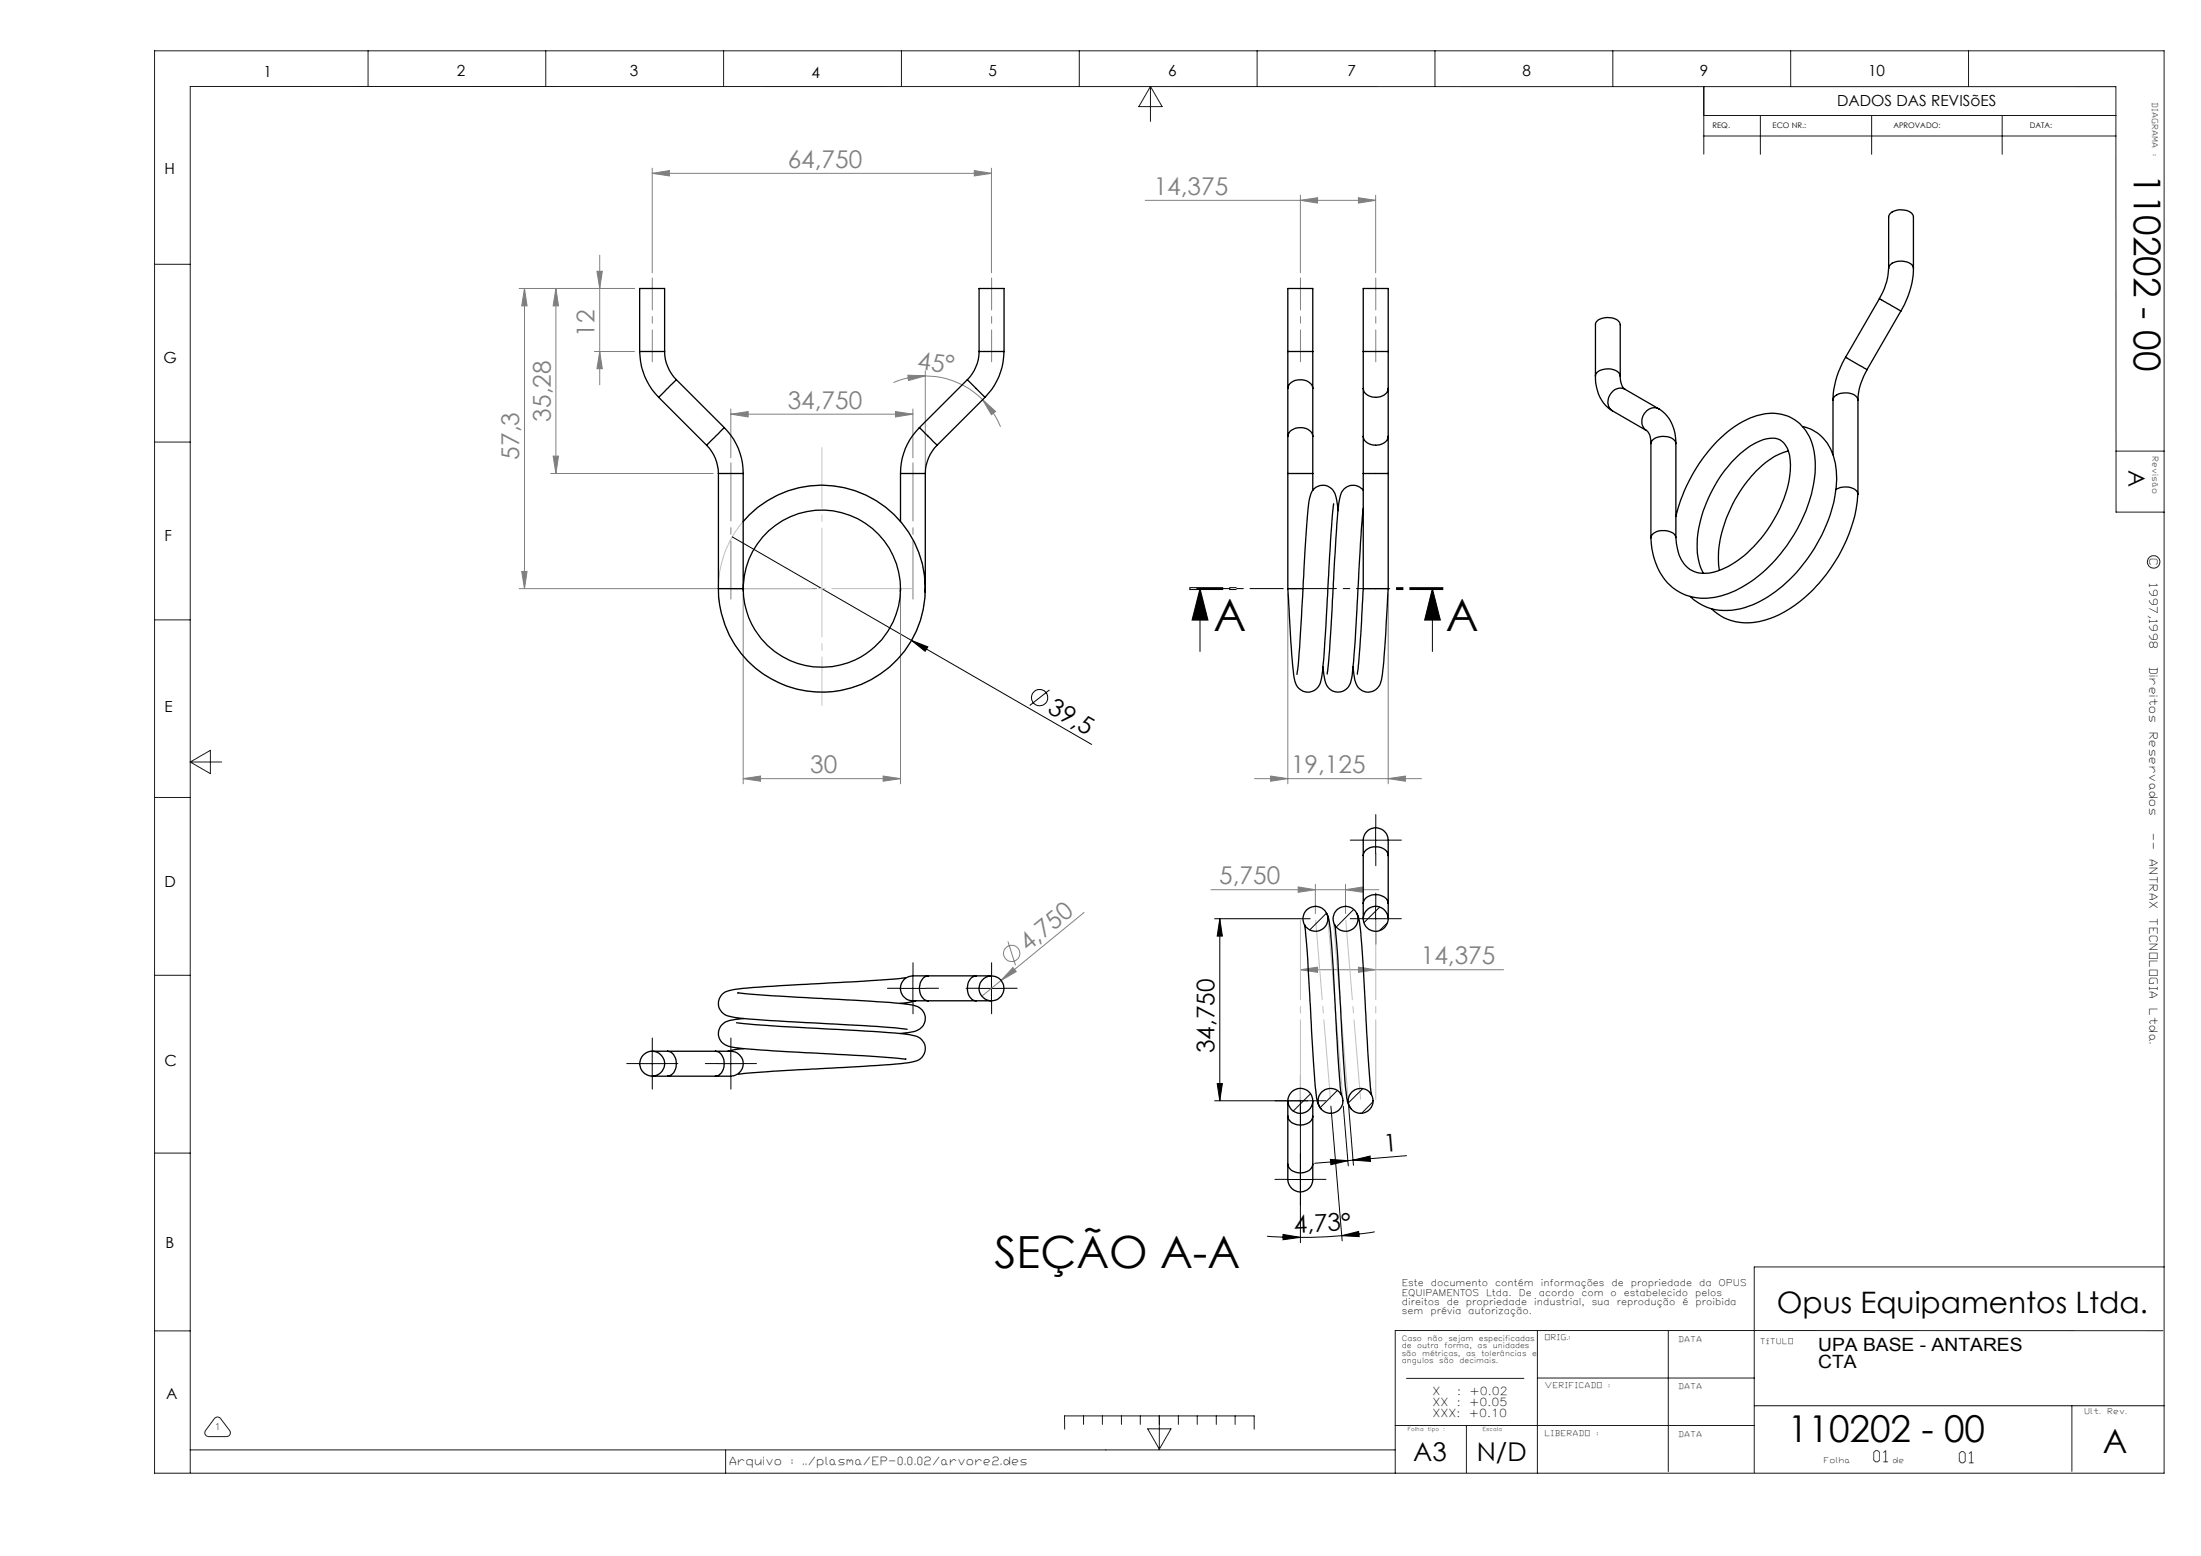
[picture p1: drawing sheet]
<svg xmlns="http://www.w3.org/2000/svg" width="420mm" height="297mm" viewBox="0 0 420 297" stroke-linecap="round" stroke-linejoin="round" font-family="sans-serif">
<g fill="none" stroke="#000" stroke-width=".19">
<path d="M139.7 102.5l68.6 39.6M229 112.4l1.5 6h-3zM229 112.4v12M273.3 112.4l1.5 6h-2.9zM273.3 112.4v12M173.9 122.2l3.2 1.3-.6 .8zM200.3 131.7l-3.8 3M262.5 157.9v5M231.8 175.4h18.2M232.8 175.4l.5 3.3h-1zM232.8 175.4v34.7M260 160.4h5"/>
<path d="M260 175.4h5M262.5 172.9v5M171.7 188.7h5M174.2 186.2v5M186.7 188.7h5M189.2 186.2v5M122 203h5M124.5 200.5v5M136.9 203h5.1M139.5 200.5v5M231.8 210.1h18.8M232.3 206.8h1l-.5 3.3z"/>
<path d="M248.1 207.6v29.6M254 211.1l2.1 25.8M256.3 211.1l1 11.4M257.4 211.1l.9 11.3M241.8 236l6.3 .2M244.8 235.6l3.3 .6-3.3 .4zM245.6 225.1h5M253.9 221.3l3.3 .2-3.2 .8zM256 235.9l3.3-.8 .1 .9zM256 235.9l-7.9 .3M257.2 221.5l-6.3 .5M258.2 221.4l3.2-.7 .1 1z"/>
<path d="M258.2 221.4l-1 .1M262.3 235.1l-6.3 .8M268.4 220.6l-10.2 .8"/>
<circle cx="198.4" cy="133.2" r="1.55"/>
</g>
<g fill="none" stroke="#808080" stroke-width=".19">
<path d="M124.5 33.1l3.2-.5v1zM124.5 32.1v20M124.5 33.1h64.7M185.9 32.6l3.3 .5-3.3 .5zM189.2 32.1v20M218.5 38.2h44M248.1 38.2l3.3-.5v1.1zM248.1 37.2v14.9M259.2 37.7l3.3 .5-3.3 .6zM262.5 37.2v14.9M99.1 55.1h22M100.1 55.1l.5 3.3h-1z"/>
<path d="M100.1 55.1v57.3M106.1 55.1l.5 3.3h-1zM106.1 55.1v35.3M113.9 51.8h1l-.5 3.3zM114.4 48.7v24.7M113.4 67.1h7.7M114.4 67.1l.5 3.3h-1zM139.5 79.1l3.3-.5v1zM139.5 78.1v9.3M139.5 79.1h34.7M170.9 78.6l3.3 .5-3.3 .5zM173.2 71.6l3.4 .2-3.2 .8z"/>
<path d="M174.2 78.1v9.3M176.6 71.8a15.7 15.7 0 0 1 10.9 4.5M176.6 71.8a15.9 15.9 0 0 0-6.1 1.2M176.6 70.8v18.6M187.5 76.3l2.5 2.2-.8 .7zM187.5 76.3a15.5 15.5 0 0 1 3.4 5.2M105.1 90.4h31M105.6 87.1h1l-.5 3.3zM99.1 112.4h56.7M99.6 109.1h1l-.5 3.3zM141.8 113.4v36.2M171.8 113.4v36.2"/>
<path d="M245.7 113.4v36.2M264.9 113.4v36.2M141.8 148.6l3.3-.5v1zM141.8 148.6h30M168.5 148.1l3.3 .5-3.3 .5zM239.4 148.6h31.9M242.5 148.1l3.2 .5-3.2 .5zM264.9 148.6l3.3-.5v1zM192.3 179.7l1.5 4.6M206.9 174.2l-19.5 15.9M231.1 169.8h32M247.7 169.3l3.3 .5-3.3 .5z"/>
<path d="M251 168.8v5.6M256.8 169.8l3.3-.5v1zM256.8 168.8v5.6M193.3 184.7l.6 .8-2.9 1.6zM248.1 185.1l3.3-.5v1zM248.1 185.1h38.8M259.2 184.6l3.3 .5-3.3 .5z"/>
<circle cx="193.1" cy="182" r="1.56"/>
</g>
<g fill="none" stroke="#191924" stroke-width=".19">
<path d="M29.5 9.7h383.5v271.5h-383.5zM70.2 9.7v6.8M104.1 9.7v6.8M138.1 9.7v6.8M172 9.7v6.8M206 9.7v6.8M219.5 16.5v6.7M219.5 16.5l2.3 3.9h-4.5zM239.9 9.7v6.8M273.8 9.7v6.8M307.8 9.7v6.8M325.1 16.5v12.9"/>
<path d="M341.7 9.7v6.8M375.6 9.7v6.8M325.1 22h78.7M325.1 26h78.7M335.9 22v7.5M357.2 22v7.5M382.1 22v7.5M29.5 50.4h6.8M29.5 84.4h6.8M403.8 86.1h9.2M413 97.8h-9.2v-81.3h-367.5v264.6M29.5 118.3h6.8"/>
<path d="M29.5 152.2h6.8M36.3 145.4h6M36.3 145.4l3.8-2.2v4.5zM29.5 186.2h6.8M29.5 220.1h6.8M29.5 254h6.8M293.4 254v27.2M318.3 254v26.9M412.7 254h-146.5v27.2M413 241.8h-78.2v39.3M36.3 276.8h229.9M40.9 270.8a.74 .74 0 0 1 1.2 0l1.7 2.2a.72 .72 0 0 1 .1 .8 .72 .72 0 0 1-.6 .4h-3.5a.73 .73 0 0 1-.6-1.2z"/>
<path d="M138.5 276.8v4.4M203.2 272.8l-.1-2.5h36.2v2.5M206.8 270.3v1.6M210.4 270.3v1.6M214 270.3v1.6M217.6 270.3v1.6M219 272.7h4.4l-2.2 3.9zM221.2 270.3v6.4M224.9 270.3v1.6M228.5 270.3v1.6M232.1 270.3v1.6M235.7 270.3v1.6"/>
<path d="M266.2 272.1h68.6M268.4 263.1h22.4M279.8 272.1v9M293.4 263h41.4M334.8 268.3h78.2M395.4 268.3v12.5"/>
<circle cx="411" cy="107.2" r="1.19"/>
</g>
<circle cx="156.8" cy="112.4" r="19.7" fill="none" stroke="#c0c0c0" stroke-width=".19"/>
<g fill="none" stroke="#000" stroke-width=".19" stroke-dasharray="15.2 1.3 1.3 1.3">
<path d="M262.5 157.9v-2.4M260 160.4h-2.3M260 175.4h-2.3M262.5 162.9v2.3M262.5 172.9v-2.4M262.5 177.9v2.3M265 160.4h2.4M265 175.4h2.4M171.7 188.6h-2.4M174.2 186.1v-2.3M174.2 191.1v2.4M176.7 188.6h2.4"/>
<path d="M186.7 188.6h-2.4M189.2 186.1v-2.3M189.2 191.1v2.4M191.7 188.6h2.4M122 203h-2.4M124.5 200.5v-2.4M124.5 205.5v2.4M127 203h2.3M137 203h-2.4M139.5 200.5v-2.4M139.5 205.5v2.4M142 203h2.3"/>
<path d="M245.7 210.1h-2.4M248.2 207.6v-2.4M248.2 212.6v2.4M250.7 210.1h2.3M245.7 225.1h-2.4M248.2 222.6v-2.4M248.2 227.6v2.4M250.7 225.1h2.3"/>
</g>
<path d="M227 112.2h10M227 112.5h10M275.4 112.3h-48.4M275.4 112.2h-10M275.4 112.5h-10" fill="none" stroke="#000" stroke-width=".19" stroke-dasharray="6.3 1.3 1.3 1.3"/>
<path d="M124.5 69.1v-16M189.2 69.1v-16M248.2 69.1v-16M262.5 69.1v-16" fill="none" stroke="#808080" stroke-width=".19" stroke-dasharray="15.2 1.3 1.3 1.3" stroke-dashoffset="9.1"/>
<path d="M139.5 114.3v-26M174.2 114.3v-26" fill="none" stroke="#808080" stroke-width=".19" stroke-dasharray="15.2 1.3 1.3 1.3" stroke-dashoffset="4.1"/>
<path d="M139.5 112.3h34.7M262.5 175.4v34.7M248.2 210.1v-34.7" fill="none" stroke="#c0c0c0" stroke-width=".19" stroke-dasharray="15.2 1.3 1.3 1.3" stroke-dashoffset="-.2"/>
<path d="M156.8 112.3v-26.9" fill="none" stroke="#c0c0c0" stroke-width=".19" stroke-dasharray="15.2 1.3 1.3 1.3" stroke-dashoffset="3.7"/>
<path d="M156.8 112.3v22.3" fill="none" stroke="#c0c0c0" stroke-width=".19" stroke-dasharray="15.2 1.3 1.3 1.3" stroke-dashoffset="6"/>
<path d="M251 175.4l2.9 34.7M253.4 175.4l2.9 34.7M254.4 175.4l2.9 34.7M256.8 175.4l2.9 34.7" fill="none" stroke="#c0c0c0" stroke-width=".19" stroke-dasharray="15.2 1.3 1.3 1.3" stroke-dashoffset="-.3"/>
<g fill="#000">
<path d="M173.9 122.2l3.2 1.3-.6 .8z"/>
<path d="M273.3 112.4l1.5 6h-2.9zM229 112.4l1.5 6h-3z"/>
<path d="M232.8 175.4l.5 3.3h-1zM232.3 206.8h1l-.5 3.3z"/>
<path d="M244.8 235.6l3.3 .6-3.3 .4zM256 235.9l3.3-.8 .1 .9z"/>
<path d="M258.2 221.4l3.2-.7 .1 1zM253.9 221.3l3.3 .2-3.2 .8z"/>
</g>
<g fill="#808080">
<path d="M193.3 184.7l.6 .8-2.9 1.6z"/>
<path d="M248.1 185.1l3.3-.5v1zM259.2 184.6l3.3 .5-3.3 .5z"/>
<path d="M99.6 109.1h1l-.5 3.3zM100.1 55.1l.5 3.3h-1z"/>
<path d="M187.5 76.3l2.5 2.2-.8 .7zM173.2 71.6l3.4 .2-3.2 .8z"/>
<path d="M256.8 169.8l3.3-.5v1zM247.7 169.3l3.3 .5-3.3 .5z"/>
<path d="M168.5 148.1l3.3 .5-3.3 .5zM141.8 148.6l3.3-.5v1zM264.9 148.6l3.3-.5v1zM242.5 148.1l3.2 .5-3.2 .5z"/>
<path d="M124.5 33.1l3.2-.5v1zM185.9 32.6l3.3 .5-3.3 .5zM139.5 79.1l3.3-.5v1zM170.9 78.6l3.3 .5-3.3 .5zM248.1 38.2l3.3-.5v1.1zM259.2 37.7l3.3 .5-3.3 .6z"/>
<path d="M105.6 87.1h1l-.5 3.3zM106.1 55.1l.5 3.3h-1zM114.4 67.1l.5 3.3h-1zM113.9 51.8h1l-.5 3.3z"/>
</g>
<g fill="none" stroke="#000" stroke-width=".25">
<path d="M358.6 57l4.1 2.4M358.6 57l-6.4 11.2M360.4 51.2a12 12 0 0 1-1.8 5.8M360.4 51.2v-9.8a2.13 2.13 0 0 1 2.6-1.3 1.9 1.9 0 0 1 2.1 1.3v9.8M360.4 51.2a1.91 1.91 0 0 1 2.2-1.4 2.27 2.27 0 0 1 2.5 1.4M362.7 59.4l-6.4 11.2M365.1 51.2a16.3 16.3 0 0 1-2.4 8.2M122.1 67.1a12.5 12.5 0 0 0 3.6 8.7M122.1 67.1v-12h4.7v12M122.1 67.1h4.7M125.7 75.8l9.1 9.2M126.8 67.1a7.9 7.9 0 0 0 2.2 5.4"/>
<path d="M129 72.5l-3.3 3.3M129 72.5l9.2 9.1M184.6 72.5l3.4 3.3M184.6 72.5l-9.2 9.1M186.8 67.1a7.9 7.9 0 0 1-2.2 5.4M186.8 67.1v-12h4.8v12M186.8 67.1h4.8M188 75.8l-9.2 9.2M191.6 67.1a12.5 12.5 0 0 1-3.6 8.7M245.7 67.1v7.1M245.7 67.1v-12h4.8v12M245.7 74.2a2.24 2.24 0 0 1 2.8-1.7 2.05 2.05 0 0 1 2 1.7"/>
<path d="M245.7 67.1h4.8M245.7 74.2v9.1M250.5 67.1v7.1M250.5 74.2v9.1M260.1 67.1v7.1M260.1 67.1v-12h4.8v12M260.1 67.1h4.8M260.1 74.2a2.24 2.24 0 0 0 2.8 1.6 1.97 1.97 0 0 0 2-1.6M260.1 74.2v9.1M264.9 67.1v7.1M264.9 74.2v9.1M304.4 71.8a7.2 7.2 0 0 0 3.3 6.6"/>
<path d="M304.4 71.8v-9.8a1.71 1.71 0 0 1 1.9-1.4 2.62 2.62 0 0 1 2.8 1.2l.1 10M304.4 71.8a1.71 1.71 0 0 1 1.9-1.4 2.3 2.3 0 0 1 2.9 1.4M307.7 78.4l6.4 3.8M309.2 71.8a2.91 2.91 0 0 0 .9 2.5M310.1 74.3a2.49 2.49 0 0 0-2.7 .7 2.49 2.49 0 0 0-.4 2.6l.7 .8M310.1 74.3l6.4 3.7M316.5 78a7.4 7.4 0 0 1 3.3 6.7M316.5 78a2.46 2.46 0 0 0-2.6 .7 2.46 2.46 0 0 0-.4 2.6l.6 .9M349.8 76.3a1.72 1.72 0 0 1 1.8-1.3 2.75 2.75 0 0 1 2.9 1.1v.2M349.8 76.3v10.5M352.2 68.2a16.5 16.5 0 0 0-2.4 8.1M352.2 68.2l4.1 2.4"/>
<path d="M354.5 76.3v18M356.3 70.6a12.5 12.5 0 0 0-1.8 5.7M134.8 85a7.7 7.7 0 0 1 2.3 5.4M137.1 90.4h4.7M137.1 90.4v22M138.2 81.6a12.1 12.1 0 0 1 3.6 8.8M138.2 81.6l-3.4 3.4M141.8 99.6a19.7 19.7 0 0 1 31.6 2 19.7 19.7 0 0 1-11 29.7 19.7 19.7 0 0 1-25.3-18.9M141.8 90.4v22M171.8 90.4h4.8M171.8 90.4v9.2M175.4 81.6a12.1 12.1 0 0 0-3.6 8.8"/>
<path d="M175.4 81.6l3.4 3.4M176.6 90.4l-.1 22.6M178.8 85a7.7 7.7 0 0 0-2.2 5.4M245.7 83.3v7.1M245.7 83.3a2.24 2.24 0 0 1 2.8-1.7 2.05 2.05 0 0 1 2 1.7M245.7 90.4h4.8M245.7 90.4v22M250.5 83.3v7.1M250.5 90.4v3.2M254.5 96.2l-.6 6.9-.6 10.6a183.8 183.8 0 0 1-1.2 15.9 2.56 2.56 0 0 1-2.5 2.5 2.56 2.56 0 0 1-2.6-2.5 210.7 210.7 0 0 1-1.3-17.2M255.3 97.5l-.1-1.2a3.9 3.9 0 0 0-1.3-3.2 2.54 2.54 0 0 0-4 2 277.9 277.9 0 0 0-1.3 18.8 178.4 178.4 0 0 1-1.1 14.8M260.1 83.3v7.1"/>
<path d="M260.1 97l-.3 3.9-.7 11.8a243.1 243.1 0 0 1-1.2 16.8 2.55 2.55 0 0 1-2.3 2.6 2.55 2.55 0 0 1-2.8-2.2l-.4-2.6M260.1 93.6a2.5 2.5 0 0 0-2.7-.9 2.5 2.5 0 0 0-1.7 2.4 211.7 211.7 0 0 0-1.3 17.3l-.2 2.3a161.6 161.6 0 0 1-.9 14M260.1 83.3a2.24 2.24 0 0 0 2.8 1.6 1.97 1.97 0 0 0 2-1.6M260.1 90.4h4.8M260.1 90.4v22M264.9 83.3v7.1M264.9 90.4v22M314.1 82.2a2.66 2.66 0 0 1 .9 2.5M315 84.7a2.04 2.04 0 0 1 2.4-1.4 2.17 2.17 0 0 1 2.4 1.4M315 84.7v17.9M319.8 98.6a30.2 30.2 0 0 1 11.1-17.1 11.6 11.6 0 0 1 8.5-2.5 8.2 8.2 0 0 1 6.8 7.3 23.4 23.4 0 0 1-2.6 13.4 28.6 28.6 0 0 1-12.4 13 11.8 11.8 0 0 1-9.9 .7 11.3 11.3 0 0 1-6.2-11.2 3.2 3.2 0 0 1 4.6 0l.1 .2a8 8 0 0 0 2 5.8 5.4 5.4 0 0 0 5.9 .8 20.2 20.2 0 0 0 9-7 23 23 0 0 0 5-13.3 5.3 5.3 0 0 0-1.7-4.5 4 4 0 0 0-4.2 0 18.4 18.4 0 0 0-6.7 5.6 24.4 24.4 0 0 0-5.2 15.7 9 9 0 0 0 1.1 3.9M319.8 84.7v17.9"/>
<path d="M341.2 86.1a14.7 14.7 0 0 0-7.1 4.9 24.7 24.7 0 0 0-6.2 16.8l.2 1.1M344 81.4a7.9 7.9 0 0 1 5.9 5.7 19.4 19.4 0 0 1-1 12.1 29.8 29.8 0 0 1-13.3 15.7 11.8 11.8 0 0 1-11 .5l-1.2-.8-.9-.8M350.3 93.4a3.4 3.4 0 0 1 4.1 .4l.1 .2a27.8 27.8 0 0 1-6.7 16.5 24 24 0 0 1-11 7.9 9.9 9.9 0 0 1-10.2-2.2M137.1 112.4h4.7M141.8 112.4a15 15 0 0 0 21.3 13.7 15 15 0 0 0 3.5-25.1 15 15 0 0 0-24.2 7.3l-.4 1.7-.1 2.9M171.8 112.4v.5M245.7 112.4h2.9M260.1 112.4l-.4 8.6-.7 7.7M260.1 112.4h4.8M264.9 112.4l-1 14.9a6.7 6.7 0 0 1-1 4 2.59 2.59 0 0 1-2.8 .6 2.59 2.59 0 0 1-1.6-2.4l-.3-2.2M249 176.5l.6 6.7 .6 11.2a172 172 0 0 0 1.2 15.8l.7 1.4M251 173h.1"/>
<path d="M253.1 174.3a13.3 13.3 0 0 1 .9 5.3l1.2 20.8 .7 8.5M254.7 176.5l.6 6.7 .6 11.2a172 172 0 0 0 1.2 15.8l.7 1.4M256.8 173h.1M258.9 174.3a13.3 13.3 0 0 1 .9 5.3l1.2 20.8 .7 8.5M260.1 172.4v3M260.1 163.3v-2a2.57 2.57 0 0 1 3.2-3.2 2.75 2.75 0 0 1 1.6 3.2v2M260.1 172.4a2.41 2.41 0 0 1 3.5-1.4l.9 .5 .4 .9M260.1 163.3a2.38 2.38 0 0 1 3.2-1.6 1.82 1.82 0 0 1 1.6 1.6M260.1 163.3v9.1M264.9 172.4v3M264.9 163.3v9.1M140.5 195.2l8.5 .7 17.7 1a46.8 46.8 0 0 1 8.1 .9 2.49 2.49 0 0 1 1.8 2.6 2.49 2.49 0 0 1-2.2 2.2l-4.4 .6-22.5 1.3-6.6 .5"/>
<path d="M140.8 189.5l6.6 .6 10.6 .5a187.1 187.1 0 0 1 16.1 1.2 2.58 2.58 0 0 1 2.5 2.7 2.58 2.58 0 0 1-2.7 2.5l-2.2 .3M141.9 194.4h-.1a7 7 0 0 0-3.7 .9 2.57 2.57 0 0 0-.8 2.9 2.57 2.57 0 0 0 2.4 1.7 418.3 418.3 0 0 0 23.3 1.5l9.9 .7M172.7 186.7l-7.9 .6-19.9 1.1a25.8 25.8 0 0 0-6.4 .9 2.53 2.53 0 0 0-1.4 2.9 2.53 2.53 0 0 0 2.6 1.9l2.2 .3 5 .4 10.9 .6a197.9 197.9 0 0 1 15.3 1.1M174.7 191l-3 .5M177.1 186.3h-1.9a2.57 2.57 0 0 0-2.7 .8 2.57 2.57 0 0 0-.4 2.7 2.9 2.9 0 0 0 3.1 1.2h1.9M177.1 186.3a2.24 2.24 0 0 0-1.6 2.7 2.05 2.05 0 0 0 1.6 2M177.1 186.3h9.2M177.1 191h9.2M186.3 186.3h2.9M186.3 191h2.9M186.3 186.3a2.24 2.24 0 0 0-1.7 2.7 2.05 2.05 0 0 0 1.7 2M124.5 205.4h2.9"/>
<path d="M124.5 200.7h2.9M127.4 200.7a2.15 2.15 0 0 1 1.6 2.5 2.05 2.05 0 0 1-1.6 2.2M127.4 205.4h9.1M127.4 200.7h9.1M136.5 200.7h2.4a2.44 2.44 0 0 1 2.9 2.3 2.44 2.44 0 0 1-2.9 2.4h-2.4M136.5 200.7a2.15 2.15 0 0 1 1.7 2.5 2.05 2.05 0 0 1-1.7 2.2M141.9 200.2l-3 .5M245.7 210.1v2.9M245.7 213a2.51 2.51 0 0 0 3.7 1.5l.8-.6 .3-.9M245.7 213v9.2M250.5 210.1v2.9M250.5 213v9.2"/>
<path d="M253.9 212.5h.1M259.6 212.5h.1M245.7 222.2v2a2.57 2.57 0 0 0 3.4 3.1 2.87 2.87 0 0 0 1.4-3.1v-2M245.7 222.2a2.52 2.52 0 0 0 3.7 1.4l.8-.6 .3-.8"/>
<circle cx="251" cy="175.4" r="2.38"/>
<circle cx="256.8" cy="175.4" r="2.38"/>
<circle cx="262.5" cy="175.4" r="2.37"/>
<circle cx="189.2" cy="188.7" r="2.37"/>
<circle cx="124.4" cy="203" r="2.38"/>
<circle cx="248.1" cy="210.1" r="2.38"/>
<circle cx="253.9" cy="210.1" r="2.37"/>
<circle cx="259.6" cy="210.1" r="2.37"/>
</g>
<path d="M253.1 174.3l-3.2 3.2M258.3 173.6l-3.3 3.3M263.3 173.1l-3.1 3M264.8 176.1l-1.6 1.5M250.1 208.8l-3.3 3.3M255.2 208.2l-3.3 3.2M260 207.8l-2.7 2.7M262 210.3l-2.1 2.2" fill="none" stroke="#000" stroke-width=".19"/>
<g font-size="8.5">
<text x="231.6" y="120.5">A</text>
<text x="275.9" y="120.5">A</text>
<text x="189.8" y="242">SEÇÃO A-A</text>
</g>
<g font-size="7.1">
<text x="407.2" y="33.2" transform="rotate(90 407.2 33.2)">110202 - 00</text>
<text x="341.2" y="275.3">110202 - 00</text>
</g>
<text font-size="6.3" x="401.3" y="277.4">A</text>
<text font-size="5.6" x="339.1" y="250.7">Opus Equipamentos Ltda.</text>
<g font-size="4.9">
<text x="269.7" y="278.9">A3</text>
<text x="281.8" y="278.9">N/D</text>
</g>
<g font-size="4.7" fill="#808080">
<text x="150.3" y="32.1">64,750</text>
<text x="220.2" y="37.2">14,375</text>
<text x="113.4" y="64.3" transform="rotate(-90 113.4 64.3)">12</text>
<text x="175" y="70.4" transform="rotate(6 175 70.4)">45°</text>
<text x="105.1" y="80.5" transform="rotate(-90 105.1 80.5)">35,28</text>
<text x="150.3" y="78">34,750</text>
<text x="99.1" y="87.7" transform="rotate(-90 99.1 87.7)">57,3</text>
<text x="154.6" y="147.6">30</text>
<text x="246.4" y="147.6">19,125</text>
<text x="232.7" y="168.8">5,750</text>
<text x="196.1" y="181.7" transform="rotate(-39 196.1 181.7)">4,750</text>
<text x="271.1" y="184.1">14,375</text>
</g>
<g font-size="4.7">
<text x="199.7" y="135.9" transform="rotate(30 199.7 135.9)">39,5</text>
<text x="231.8" y="201.1" transform="rotate(-90 231.8 201.1)">34,750</text>
<text x="264.2" y="219.9" transform="rotate(-5 264.2 219.9)">1</text>
<text x="247" y="235.3" transform="rotate(-3 247 235.3)">4,73°</text>
</g>
<text font-size="4.4" x="406.2" y="89.7" transform="rotate(90 406.2 89.7)">A</text>
<g font-size="3.5">
<text x="346.9" y="257.8">UPA BASE - ANTARES</text>
<text x="346.9" y="261.1">CTA</text>
</g>
<g font-size="3">
<text x="357.6" y="279.1">01</text>
<text x="373.9" y="279.2">01</text>
</g>
<g font-size="2.9">
<text x="50.3" y="14.7">1</text>
<text x="87.2" y="14.6">2</text>
<text x="120.2" y="14.6">3</text>
<text x="154.8" y="15">4</text>
<text x="188.7" y="14.6">5</text>
<text x="222.9" y="14.6">6</text>
<text x="257.1" y="14.6">7</text>
<text x="290.5" y="14.6">8</text>
<text x="324.4" y="14.6">9</text>
<text x="356.5" y="14.4">10</text>
<text x="350.6" y="20.3">DADOS DAS REVISõES</text>
<text x="31.4" y="33.1">H</text>
<text x="31.2" y="69.4">G</text>
<text x="31.4" y="103.3">F</text>
<text x="31.4" y="135.8">E</text>
<text x="31.4" y="169.4">D</text>
<text x="31.4" y="203.4">C</text>
<text x="31.6" y="238.2">B</text>
<text x="31.7" y="267">A</text>
</g>
<g font-size="2.1">
<text x="410.2" y="106.7" transform="rotate(90 410.2 106.7)">C</text>
<text x="410.2" y="111.6" transform="rotate(90 410.2 111.6)">1997,1998</text>
<text x="410.2" y="127.5" transform="rotate(90 410.2 127.5)">Direitos</text>
<text x="410.2" y="139.9" transform="rotate(90 410.2 139.9)">Reservados</text>
<text x="410.2" y="159.3" transform="rotate(90 410.2 159.3)">--</text>
<text x="410.2" y="164.1" transform="rotate(90 410.2 164.1)">ANTRAX</text>
<text x="410.2" y="175.4" transform="rotate(90 410.2 175.4)">TECNOLOGIA</text>
<text x="410.2" y="192.7" transform="rotate(90 410.2 192.7)">Ltda.</text>
<text x="273.3" y="266.3">X</text>
<text x="273.3" y="268.4">XX</text>
<text x="278" y="268.4">:</text>
<text x="278.1" y="266.3">:</text>
<text x="280.3" y="268.4">+0.05</text>
<text x="280.4" y="266.3">+0.02</text>
<text x="273.3" y="270.5">XXX:</text>
<text x="280.3" y="270.5">+0.10</text>
<text x="139.3" y="279.7">Arquivo</text>
<text x="151.2" y="279.7">:</text>
<text x="153.3" y="279.7">../plasma/EP-0.0.02/arvore2.des</text>
</g>
<g font-size="1.8">
<text x="267.5" y="245.6">Este</text>
<text x="273" y="245.6">documento</text>
<text x="285.3" y="245.6">contém</text>
<text x="294" y="245.6">informações</text>
<text x="307.5" y="245.6">de</text>
<text x="311.2" y="245.6">propriedade</text>
<text x="324.2" y="245.6">da</text>
<text x="328" y="245.6">OPUS</text>
<text x="267.5" y="247.3">EQUIPAMENTOS</text>
<text x="267.5" y="249.1">direitos</text>
<text x="267.5" y="250.8">sem</text>
<text x="273" y="250.8">prévia</text>
<text x="276.1" y="249.1">de</text>
<text x="279.7" y="249.1">propriedade</text>
<text x="280.2" y="250.8">autorização.</text>
<text x="283.6" y="247.3">Ltda.</text>
<text x="289.8" y="247.3">De</text>
<text x="292.7" y="249.1">industrial,</text>
<text x="293.6" y="247.3">acordo</text>
<text x="301.8" y="247.3">com</text>
<text x="303.7" y="249.1">sua</text>
<text x="307.4" y="247.3">o</text>
<text x="308.5" y="249.1">reprodução</text>
<text x="309.9" y="247.3">estabelecido</text>
<text x="321" y="249.1">é</text>
<text x="323.5" y="247.3">pelos</text>
<text x="323.5" y="249.1">proibida</text>
</g>
<text font-size="1.7" x="40.9" y="273">1</text>
<g font-size="1.5">
<text x="410.7" y="19.7" transform="rotate(90 410.7 19.7)">DIAGRAMA</text>
<text x="326.8" y="24.4">REQ.</text>
<text x="338.3" y="24.4">ECO NR.:</text>
<text x="361.3" y="24.4">APROVADO:</text>
<text x="387.3" y="24.4">DATA:</text>
<text x="410.7" y="29.6" transform="rotate(90 410.7 29.6)">:</text>
<text x="410.7" y="87.3" transform="rotate(90 410.7 87.3)">Revisão</text>
<text x="294.9" y="255.8">ORIG.:</text>
<text x="320.4" y="256.1">DATA</text>
<text x="336" y="256.6">TÍTULO</text>
<text x="294.9" y="265">VERIFICADO</text>
<text x="307.1" y="265">:</text>
<text x="320.4" y="265.2">DATA</text>
<text x="397.9" y="270">Ult.</text>
<text x="402.3" y="270">Rev.</text>
<text x="294.9" y="274">LIBERADO</text>
<text x="304.8" y="274">:</text>
<text x="320.4" y="274.2">DATA</text>
<text x="348.2" y="279.2">Folha</text>
<text x="361.3" y="279.2">de</text>
</g>
<g font-size="1.4">
<text x="267.5" y="256">Caso</text>
<text x="267.5" y="257.4">de</text>
<text x="270.4" y="257.4">outra</text>
<text x="272.4" y="256">não</text>
<text x="275.7" y="257.4">forma,</text>
<text x="276.4" y="256">sejam</text>
<text x="282" y="257.4">as</text>
<text x="282.2" y="256">especificadas</text>
<text x="284.9" y="257.4">unidades</text>
<text x="267.5" y="258.8">são</text>
<text x="267.5" y="260.2">angulos</text>
<text x="271.4" y="258.8">métricas,</text>
<text x="274.7" y="260.2">são</text>
<text x="278.5" y="260.2">decimais.</text>
<text x="279.8" y="258.8">as</text>
<text x="282.7" y="258.8">tolerâncias</text>
<text x="292.4" y="258.8">e</text>
</g>
<g font-size="1">
<text x="268.6" y="273.1">Folha</text>
<text x="272.5" y="273.1">tipo</text>
<text x="275.4" y="273.1">:</text>
<text x="282.9" y="273.1">Escala</text>
</g>
</svg>
